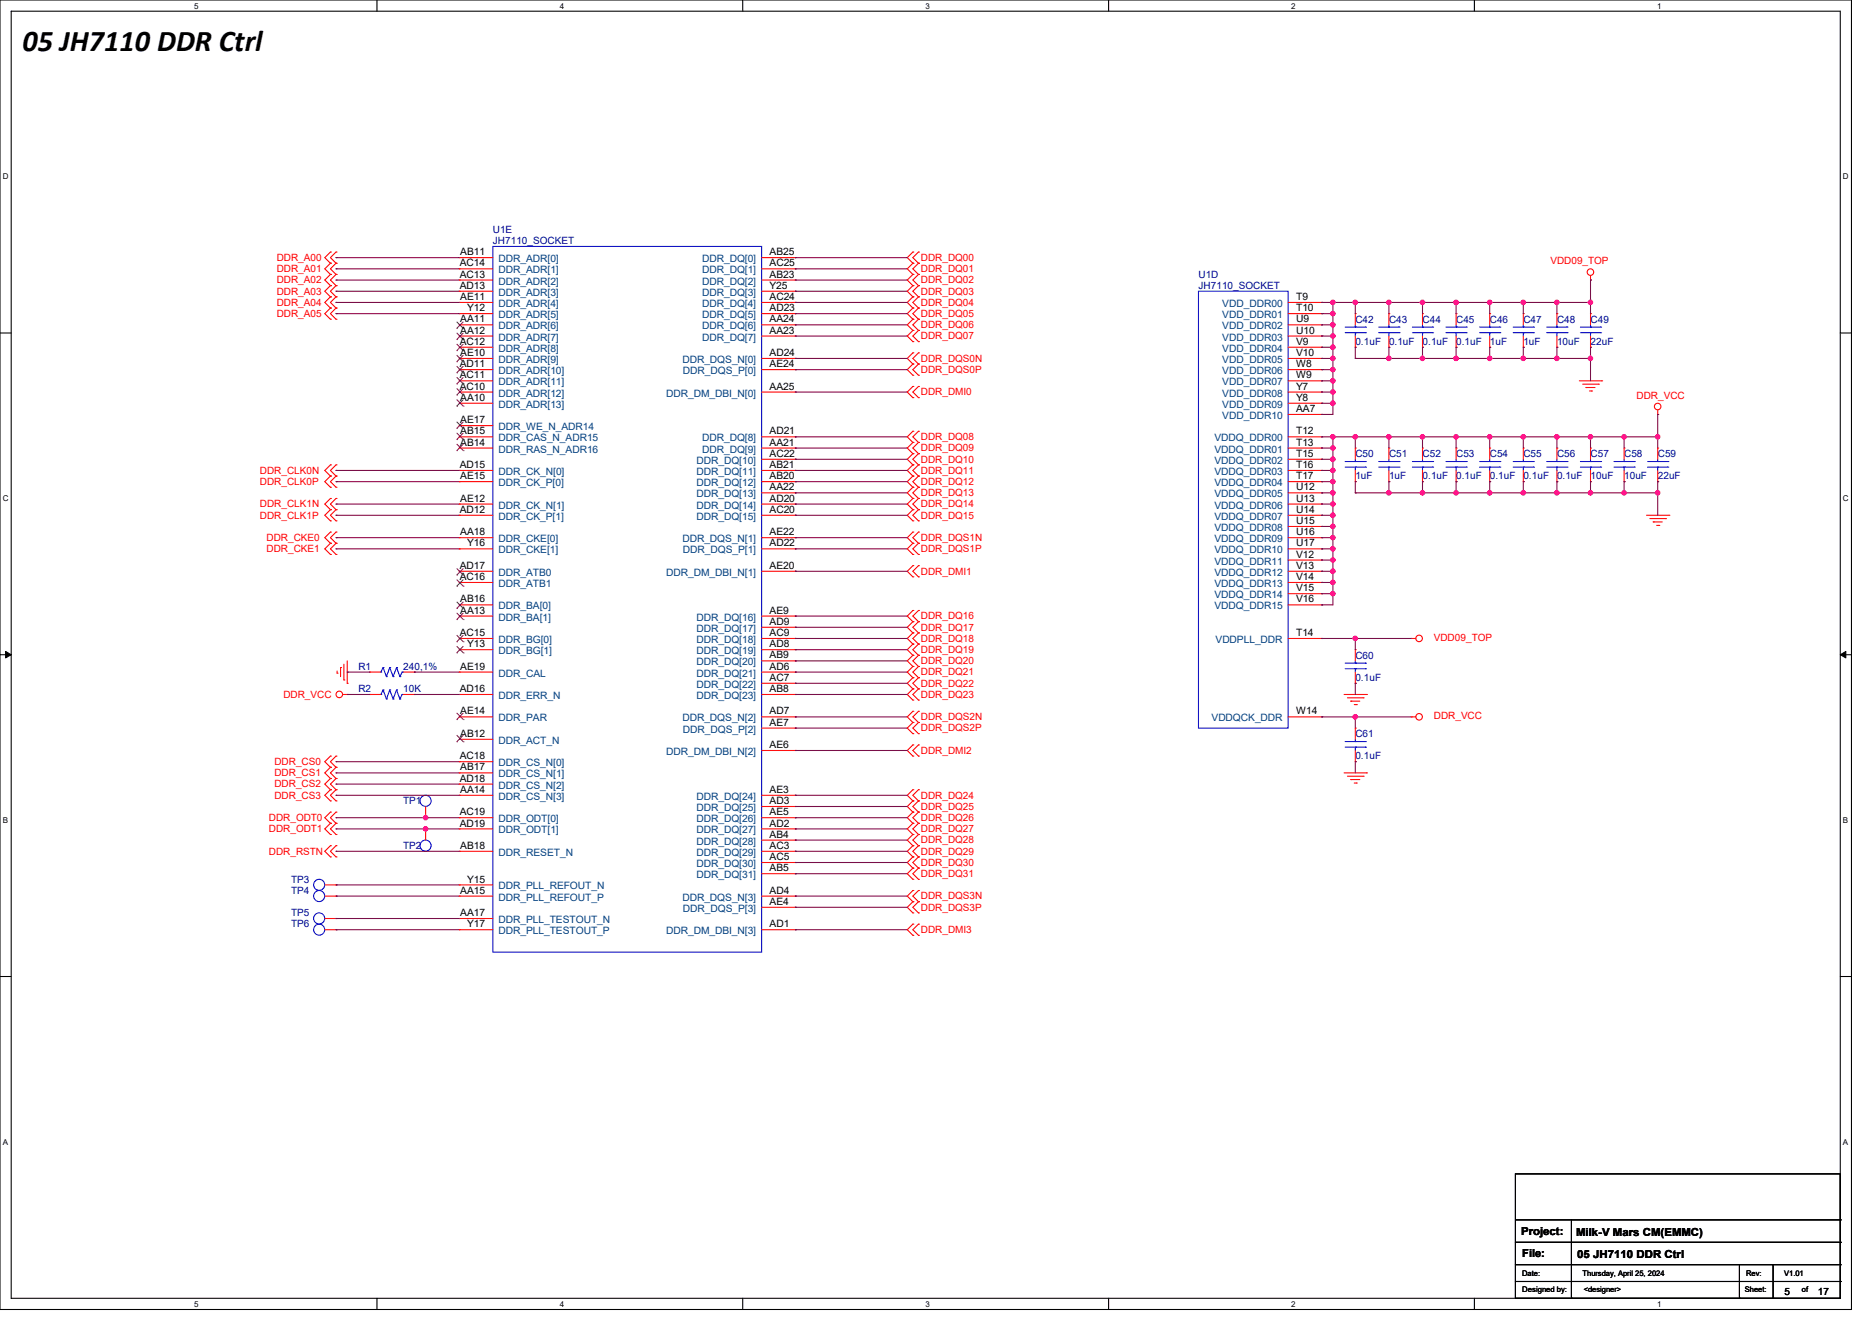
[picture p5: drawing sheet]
<svg xmlns="http://www.w3.org/2000/svg" width="297mm" height="210mm" viewBox="0 0 297 210" stroke-linecap="round" stroke-linejoin="round" font-family="sans-serif">
<path d="M0 0h293.9v207.9h-293.9zM1.8 1.8h290.3v204.3h-290.3z" fill="none" stroke="#000" stroke-width=".17"/>
<g fill="#fff">
<path d="M30.8 .2h.7v1.4h-.7z"/>
<path d="M30.8 206.3h.7v1.4h-.7z"/>
</g>
<path d="M59.8 0v1.8M59.8 206.1v1.8" fill="none" stroke="#000" stroke-width=".17"/>
<g fill="#fff">
<path d="M88.9 .2h.7v1.4h-.7z"/>
<path d="M88.9 206.3h.7v1.4h-.7z"/>
</g>
<path d="M117.9 0v1.8M117.9 206.1v1.8" fill="none" stroke="#000" stroke-width=".17"/>
<g fill="#fff">
<path d="M146.9 .2h.7v1.4h-.7z"/>
<path d="M146.9 206.3h.7v1.4h-.7z"/>
</g>
<path d="M176 0v1.8M176 206.1v1.8" fill="none" stroke="#000" stroke-width=".17"/>
<g fill="#fff">
<path d="M205 .2h.7v1.4h-.7z"/>
<path d="M205 206.3h.7v1.4h-.7z"/>
</g>
<path d="M234 0v1.8M234 206.1v1.8" fill="none" stroke="#000" stroke-width=".17"/>
<g fill="#fff">
<path d="M263.1 .2h.7v1.4h-.7z"/>
<path d="M263.1 206.3h.7v1.4h-.7z"/>
<path d="M.4 27.3h1v1.4h-1z"/>
<path d="M292.6 27.3h.9v1.4h-.9z"/>
<path d="M.4 78.4h1v1.4h-1z"/>
<path d="M292.6 78.4h.9v1.4h-.9z"/>
</g>
<path d="M0 52.9h1.8M292.1 52.9h1.8" fill="none" stroke="#000" stroke-width=".17"/>
<g fill="#fff">
<path d="M.4 129.5h.9v1.4h-.9z"/>
<path d="M292.6 129.5h.8v1.4h-.8z"/>
</g>
<path d="M0 103.9h1.8M292.1 103.9h1.8" fill="none" stroke="#000" stroke-width=".17"/>
<path d="M.9 103.4l.9 .5-.9 .5zM292.1 103.9l.9-.5v1z" fill="#000" stroke="#000" stroke-width=".16"/>
<g fill="#fff">
<path d="M.4 180.5h.9v1.4h-.9z"/>
<path d="M292.5 180.5h.9v1.4h-.9z"/>
</g>
<g fill="none" stroke="#000" stroke-width=".17">
<path d="M0 155h1.8M292.1 155h1.8M240.6 186.3h51.5v19.8h-51.5zM240.6 193.6h51.5M240.6 197.2h51.5M249.4 193.6v12.5M292.1 193.6h.1M292.1 197.2h.1M240.6 200.7h51.5M240.6 203.4h51.5M249.4 206.1h.1M276.1 206.1h.1"/>
<path d="M276.1 200.7v5.4M281.5 206.1h.1M281.5 200.7v5.4M292.1 200.7h.1M292.1 203.4h.1"/>
</g>
<g fill="none" stroke="#f00" stroke-width=".17">
<path d="M52.5 41.8h.1M52.5 43.6h.1M52.5 40h.1M52.5 45.3h.1M52.5 47.1h.1M52.5 48.9h.1M52.5 50.7h.1M52.5 41.8l-.9 .9 .9 .9M52.5 40l-.9 .9 .9 .9M52.5 43.6l-.9 .8 .9 .9M52.5 47.1l-.9 .9 .9 .9M52.5 45.3l-.9 .9 .9 .9"/>
<path d="M52.5 48.9l-.9 .9 .9 .9M53.3 41.8h.1M53.3 43.6h.1M53.3 40h.1M53.3 45.3h.1M53.3 47.1h.1M53.3 48.9h.1M53.3 50.7h.1M53.3 41.8l-.8 .9 .8 .9M53.3 40l-.8 .9 .8 .9M53.3 43.6l-.8 .8 .8 .9M53.3 47.1l-.8 .9 .8 .9"/>
<path d="M53.3 45.3l-.8 .9 .8 .9M53.3 48.9l-.8 .9 .8 .9M72.9 49.8h.1M72.9 51.6h.1M72.9 53.3h.1M72.9 40.9h.1M72.9 55.1h.1M72.9 44.4h.1M72.9 42.7h.1M72.9 58.7h.1M72.9 46.2h.1M72.9 56.9h.1"/>
<path d="M72.9 48h.1M72.9 48h5.3M72.9 49.8h5.3M72.9 51.6h5.3M72.9 53.3h5.3M72.9 55.1h5.3M72.9 56.9h5.3M72.9 58.7h5.3M72.9 40.9h5.3M72.9 44.4h5.3M72.9 42.7h5.3M72.9 46.2h5.3"/>
<path d="M120.9 48h5.3M120.9 49.8h5.3M120.9 51.6h5.3M120.9 53.3h5.3M120.9 56.9h5.3M120.9 58.7h5.3M120.9 40.9h5.3M120.9 44.4h5.3M120.9 42.7h5.3M120.9 46.2h5.3M126.2 46.2h.1M126.2 53.3h.1"/>
<path d="M126.2 51.6h.1M126.2 44.4h.1M126.2 40.9h.1M126.2 48h.1M126.2 42.7h.1M126.2 49.8h.1M126.2 56.9h.1M126.2 58.7h.1M144.9 40h.1M144.9 41.8h.1M144.9 43.6h.1M144.9 45.3h.1"/>
<path d="M144.9 47.1h.1M144.9 48.9h.1M144.9 50.7h.1M144.9 52.5h.1M144.9 54.2h.1M144.9 56h.1M144.9 57.8h.1M144.9 59.6h.1M144.9 40l-.9 .9 .9 .9M144.9 41.8l-.9 .9 .9 .9M144.9 43.6l-.9 .8 .9 .9M144.9 45.3l-.9 .9 .9 .9"/>
<path d="M144.9 47.1l-.9 .9 .9 .9M144.9 48.9l-.9 .9 .9 .9M144.9 50.7l-.9 .9 .9 .9M144.9 52.5l-.9 .8 .9 .9M144.9 56l-.9 .9 .9 .9M144.9 57.8l-.9 .9 .9 .9M145.8 41.8h.1M145.8 40h.1M145.8 43.6h.1M145.8 45.3h.1M145.8 47.1h.1M145.8 48.9h.1"/>
<path d="M145.8 50.7h.1M145.8 52.5h.1M145.8 54.2h.1M145.8 57.8h.1M145.8 56h.1M145.8 59.6h.1M145.8 40l-.9 .9 .9 .9M145.8 41.8l-.9 .9 .9 .9M145.8 43.6l-.9 .8 .9 .9M145.8 45.3l-.9 .9 .9 .9M145.8 47.1l-.9 .9 .9 .9M145.8 48.9l-.9 .9 .9 .9"/>
<path d="M145.8 50.7l-.9 .9 .9 .9M145.8 52.5l-.9 .8 .9 .9M145.8 56l-.9 .9 .9 .9M145.8 57.8l-.9 .9 .9 .9M204.5 48h5.3M204.5 49.8h5.3M204.5 51.6h5.3M204.5 53.3h5.3M204.5 55.1h5.3M204.5 56.9h5.3M204.5 58.7h5.3M209.8 48h.1"/>
<path d="M209.8 49.8h.1M209.8 51.6h.1M209.8 53.3h.1M209.8 55.1h.1M209.8 56.9h.1M209.8 58.7h.1M215.1 49.8h.1M215.1 55.1h.1M215.1 49.8v1.8M215.1 53.3v1.8M220.5 49.8h.1M220.5 55.1h.1"/>
<path d="M220.5 49.8v1.8M220.5 53.3v1.8M225.8 49.8h.1M225.8 55.1h.1M225.8 49.8v1.8M225.8 53.3v1.8M231.1 49.8h.1M231.1 55.1h.1M231.1 49.8v1.8M231.1 53.3v1.8M236.5 49.8h.1M236.5 55.1h.1"/>
<path d="M236.5 49.8v1.8M236.5 53.3v1.8M241.8 49.8h.1M241.8 55.1h.1M241.8 49.8v1.8M241.8 53.3v1.8M247.1 49.8h.1M247.1 55.1h.1M247.1 49.8v1.8M247.1 53.3v1.8M252.5 44.4h.1M252.5 49.8h.1"/>
<path d="M252.5 55.1h.1M252.5 43.7v.7M252.5 49.8v1.8M252.5 53.3v1.8M52.5 75.6h.1M52.5 77.3h.1M52.5 73.8h.1M52.5 79.1h.1M52.5 75.6l-.9 .9 .9 .8M52.5 73.8l-.9 .9 .9 .9M52.5 79.1l-.9 .9 .9 .9M53.3 75.6h.1"/>
<path d="M53.3 77.3h.1M53.3 73.8h.1M53.3 79.1h.1M53.3 75.6l-.8 .9 .8 .8M53.3 73.8l-.8 .9 .8 .9M53.3 79.1l-.8 .9 .8 .9M72.9 64h.1M72.9 71.1h.1M72.9 69.3h.1M72.9 62.2h.1M72.9 60.5h.1M72.9 74.7h.1"/>
<path d="M72.9 76.5h.1M72.9 67.6h.1M72.9 60.5h5.3M72.9 62.2h5.3M72.9 64h5.3M72.9 69.3h5.3M72.9 71.1h5.3M72.9 74.7h5.3M72.9 76.5h5.3M72.9 67.6h5.3M120.9 62.2h5.3M120.9 69.3h5.3"/>
<path d="M120.9 71.1h5.3M120.9 72.9h5.3M120.9 74.7h5.3M120.9 76.5h5.3M120.9 78.2h5.3M126.2 71.1h.1M126.2 78.2h.1M126.2 62.2h.1M126.2 76.5h.1M126.2 74.7h.1M126.2 72.9h.1M126.2 69.3h.1"/>
<path d="M144.9 68.5h.1M144.9 70.2h.1M144.9 72h.1M144.9 73.8h.1M144.9 75.6h.1M144.9 77.3h.1M144.9 79.1h.1M144.9 61.3h.1M144.9 63.1h.1M144.9 68.5l-.9 .8 .9 .9M144.9 70.2l-.9 .9 .9 .9M144.9 72l-.9 .9 .9 .9"/>
<path d="M144.9 73.8l-.9 .9 .9 .9M144.9 75.6l-.9 .9 .9 .8M144.9 77.3l-.9 .9 .9 .9M144.9 79.1l-.9 .9 .9 .9M144.9 61.3l-.9 .9 .9 .9M145.8 70.2h.1M145.8 68.5h.1M145.8 72h.1M145.8 73.8h.1M145.8 75.6h.1M145.8 77.3h.1M145.8 79.1h.1"/>
<path d="M145.8 63.1h.1M145.8 61.3h.1M145.8 68.5l-.9 .8 .9 .9M145.8 70.2l-.9 .9 .9 .9M145.8 72l-.9 .9 .9 .9M145.8 73.8l-.9 .9 .9 .9M145.8 75.6l-.9 .9 .9 .8M145.8 77.3l-.9 .9 .9 .9M145.8 79.1l-.9 .9 .9 .9M145.8 61.3l-.9 .9 .9 .9M204.5 60.5h5.3M204.5 62.2h5.3"/>
<path d="M204.5 64h5.3M204.5 65.8h5.3M204.5 69.3h5.3M204.5 71.1h5.3M204.5 72.9h5.3M204.5 74.7h5.3M204.5 76.5h5.3M204.5 78.2h5.3M209.8 60.5h.1M209.8 62.2h.1M209.8 64h.1M209.8 65.8h.1"/>
<path d="M209.8 69.3h.1M209.8 71.1h.1M209.8 72.9h.1M209.8 74.7h.1M209.8 76.5h.1M209.8 78.2h.1M215.1 71.1h.1M215.1 76.5h.1M215.1 71.1v1.8M215.1 74.7v1.8M220.5 71.1h.1M220.5 76.5h.1"/>
<path d="M220.5 71.1v1.8M220.5 74.7v1.8M225.8 71.1h.1M225.8 76.5h.1M225.8 71.1v1.8M225.8 74.7v1.8M231.1 71.1h.1M231.1 76.5h.1M231.1 71.1v1.8M231.1 74.7v1.8M236.5 71.1h.1M236.5 76.5h.1"/>
<path d="M236.5 71.1v1.8M236.5 74.7v1.8M241.8 71.1h.1M241.8 76.5h.1M241.8 71.1v1.8M241.8 74.7v1.8M247.1 71.1h.1M247.1 76.5h.1M247.1 71.1v1.8M247.1 74.7v1.8M250.7 60.5h3.6M251.2 61h2.5"/>
<path d="M251.8 61.5h.1M251.8 61.5h1.4M252.3 62.1h.3M252.5 71.1h.1M252.5 76.5h.1M252.5 71.1v1.8M252.5 74.7v1.8M252.6 62.1h.1M253.7 61h.1M254.3 60.5h.1M257.8 71.1h.1M257.8 76.5h.1"/>
<path d="M257.8 71.1v1.8M257.8 74.7v1.8M263.1 65.8h.1M263.1 71.1h.1M263.1 76.5h.1M263.1 65.1v.7M263.1 71.1v1.8M263.1 74.7v1.8M52.5 84.5h.1M52.5 86.2h.1M52.5 88h.1M52.5 80.9h.1"/>
<path d="M52.5 82.7h.1M52.5 84.5l-.9 .8 .9 .9M52.5 86.2l-.9 .9 .9 .9M52.5 80.9l-.9 .9 .9 .9M53.3 84.5h.1M53.3 86.2h.1M53.3 88h.1M53.3 80.9h.1M53.3 82.7h.1M53.3 84.5l-.8 .8 .8 .9M53.3 86.2l-.8 .9 .8 .9M53.3 80.9l-.8 .9 .8 .9"/>
<path d="M72.9 87.1h.1M72.9 97.8h.1M72.9 85.3h.1M72.9 96h.1M72.9 92.5h.1M72.9 81.8h.1M72.9 90.7h.1M72.9 80h.1M72.9 81.8h5.3M72.9 80h5.3M72.9 85.3h5.3M72.9 87.1h5.3"/>
<path d="M72.9 90.7h5.3M72.9 92.5h5.3M72.9 96h5.3M72.9 97.8h5.3M120.9 81.8h5.3M120.9 80h5.3M120.9 85.3h5.3M120.9 87.1h5.3M120.9 90.7h5.3M120.9 97.8h5.3M120.9 99.6h5.3M126.2 81.8h.1"/>
<path d="M126.2 99.6h.1M126.2 80h.1M126.2 87.1h.1M126.2 97.8h.1M126.2 90.7h.1M126.2 85.3h.1M144.9 80.9h.1M144.9 82.7h.1M144.9 96.9h.1M144.9 98.7h.1M144.9 84.5h.1M144.9 86.2h.1"/>
<path d="M144.9 88h.1M144.9 89.8h.1M144.9 91.6h.1M144.9 80.9l-.9 .9 .9 .9M144.9 96.9l-.9 .9 .9 .9M144.9 98.7l-.9 .9 .9 .9M144.9 84.5l-.9 .8 .9 .9M144.9 86.2l-.9 .9 .9 .9M144.9 89.8l-.9 .9 .9 .9M145.8 80.9h.1M145.8 82.7h.1M145.8 98.7h.1"/>
<path d="M145.8 96.9h.1M145.8 86.2h.1M145.8 84.5h.1M145.8 88h.1M145.8 91.6h.1M145.8 89.8h.1M145.8 80.9l-.9 .9 .9 .9M145.8 96.9l-.9 .9 .9 .9M145.8 98.7l-.9 .9 .9 .9M145.8 84.5l-.9 .8 .9 .9M145.8 86.2l-.9 .9 .9 .9M145.8 89.8l-.9 .9 .9 .9"/>
<path d="M204.5 81.8h5.3M204.5 80h5.3M204.5 83.6h5.3M204.5 85.3h5.3M204.5 87.1h5.3M204.5 88.9h5.3M204.5 90.7h5.3M204.5 92.5h5.3M204.5 94.2h5.3M204.5 96h5.3M209.8 80h.1M209.8 81.8h.1"/>
<path d="M209.8 83.6h.1M209.8 85.3h.1M209.8 87.1h.1M209.8 88.9h.1M209.8 90.7h.1M209.8 92.5h.1M209.8 94.2h.1M209.8 96h.1M261.4 81.8h3.5M261.9 82.3h2.5M262.4 82.8h.1M262.4 82.8h1.5"/>
<path d="M263 83.4h.3M263.3 83.4h.1M264.4 82.3h.1M264.9 81.8h.1M53.5 106.8h.1M53.5 106.5v.3M54.1 106h.1M54.1 106v1.4M54.4 110.2h.7M54.6 107.9h.1M54.6 105.4v2.5M55.1 108.5h.1"/>
<path d="M55.1 110.2h.1M55.1 104.9v3.6M58.7 110.2h.1M58.7 106.7h.1M58.7 110.2h1.8M58.7 106.7h1.8M64 110.2h1.8M64 106.7h1.8M65.8 110.2h.1M65.8 106.7h.1M72.9 103.1h.1M72.9 117.3h.1"/>
<path d="M72.9 101.3h.1M72.9 110.2h.1M72.9 113.8h.1M72.9 106.7h.1M72.9 110.2h5.3M72.9 113.8h5.3M72.9 101.3h5.3M72.9 103.1h5.3M72.9 117.3h5.3M72.9 106.7h5.3M120.9 110.2h5.3M120.9 113.8h5.3"/>
<path d="M120.9 101.3h5.3M120.9 103.1h5.3M120.9 106.7h5.3M120.9 104.9h5.3M120.9 108.5h5.3M120.9 119.1h5.3M120.9 115.6h5.3M126.2 110.2h.1M126.2 104.9h.1M126.2 108.5h.1M126.2 101.3h.1M126.2 106.7h.1"/>
<path d="M126.2 113.8h.1M126.2 103.1h.1M126.2 119.1h.1M126.2 115.6h.1M144.9 100.5h.1M144.9 102.2h.1M144.9 104h.1M144.9 105.8h.1M144.9 107.6h.1M144.9 109.3h.1M144.9 111.1h.1M144.9 112.9h.1"/>
<path d="M144.9 114.7h.1M144.9 116.5h.1M144.9 118.2h.1M144.9 100.5l-.9 .8 .9 .9M144.9 102.2l-.9 .9 .9 .9M144.9 104l-.9 .9 .9 .9M144.9 105.8l-.9 .9 .9 .9M144.9 107.6l-.9 .9 .9 .8M144.9 109.3l-.9 .9 .9 .9M144.9 112.9l-.9 .9 .9 .9M144.9 114.7l-.9 .9 .9 .9M144.9 118.2l-.9 .9 .9 .9"/>
<path d="M145.8 100.5h.1M145.8 102.2h.1M145.8 104h.1M145.8 105.8h.1M145.8 107.6h.1M145.8 109.3h.1M145.8 111.1h.1M145.8 114.7h.1M145.8 112.9h.1M145.8 116.5h.1M145.8 118.2h.1M145.8 100.5l-.9 .8 .9 .9"/>
<path d="M145.8 102.2l-.9 .9 .9 .9M145.8 104l-.9 .9 .9 .9M145.8 105.8l-.9 .9 .9 .9M145.8 107.6l-.9 .9 .9 .8M145.8 109.3l-.9 .9 .9 .9M145.8 112.9l-.9 .9 .9 .9M145.8 114.7l-.9 .9 .9 .9M145.8 118.2l-.9 .9 .9 .9M204.5 113.8h5.3M204.5 101.3h5.3M209.8 101.3h.1M209.8 113.8h.1"/>
<path d="M213.4 110.2h3.5M213.9 110.8h2.5M214.4 111.3h.1M214.4 111.3h1.5M215 111.8h.3M215.1 103.1h.1M215.1 108.5h.1M215.1 115.6h.1M215.1 103.1v1.8M215.1 106.7v1.8M215.1 115.6v1.7M215.1 119.1v1.8"/>
<path d="M215.3 111.8h.1M216.4 110.8h.1M216.9 110.2h.1M224 113.8h.1M224 101.3h.1M224 113.8h.7M224 101.3h.7M52.5 120h.1M52.5 121.8h.1M52.5 128.9h.1M52.5 130.7h.1M52.5 123.6h.1"/>
<path d="M52.5 132.5h.1M52.5 134.2h.1M52.5 136h.1M52.5 125.3h.1M52.5 127.1h.1M52.5 120l-.9 .9 .9 .9M52.5 128.9l-.9 .9 .9 .9M52.5 121.8l-.9 .9 .9 .9M52.5 130.7l-.9 .9 .9 .9M52.5 134.2l-.9 .9 .9 .9M52.5 123.6l-.9 .9 .9 .8M52.5 125.3l-.9 .9 .9 .9"/>
<path d="M53.3 120h.1M53.3 121.8h.1M53.3 128.9h.1M53.3 130.7h.1M53.3 123.6h.1M53.3 132.5h.1M53.3 134.2h.1M53.3 136h.1M53.3 125.3h.1M53.3 127.1h.1M53.3 120l-.8 .9 .8 .9M53.3 128.9l-.8 .9 .8 .9"/>
<path d="M53.3 121.8l-.8 .9 .8 .9M53.3 130.7l-.8 .9 .8 .9M53.3 134.2l-.8 .9 .8 .9M53.3 123.6l-.8 .9 .8 .8M53.3 125.3l-.8 .9 .8 .9M67.6 129.8h.1M67.6 131.6h.1M67.6 128v1.8M67.6 131.6v1.7M72.9 126.2h.1M72.9 122.7h.1M72.9 135.1h.1"/>
<path d="M72.9 120.9h.1M72.9 129.8h.1M72.9 124.5h.1M72.9 131.6h.1M72.9 122.7h5.3M72.9 126.2h5.3M72.9 135.1h5.3M72.9 120.9h5.3M72.9 129.8h5.3M72.9 124.5h5.3M72.9 131.6h5.3M120.9 126.2h5.3"/>
<path d="M120.9 135.1h5.3M120.9 129.8h5.3M120.9 131.6h5.3M120.9 133.3h5.3M120.9 138.7h5.3M120.9 136.9h5.3M120.9 128h5.3M126.2 133.3h.1M126.2 138.7h.1M126.2 135.1h.1M126.2 136.9h.1M126.2 131.6h.1"/>
<path d="M126.2 128h.1M126.2 126.2h.1M126.2 129.8h.1M144.9 125.3h.1M144.9 127.1h.1M144.9 128.9h.1M144.9 130.7h.1M144.9 132.5h.1M144.9 134.2h.1M144.9 136h.1M144.9 137.8h.1M144.9 139.6h.1"/>
<path d="M144.9 120h.1M144.9 125.3l-.9 .9 .9 .9M144.9 127.1l-.9 .9 .9 .9M144.9 128.9l-.9 .9 .9 .9M144.9 130.7l-.9 .9 .9 .9M144.9 132.5l-.9 .8 .9 .9M144.9 134.2l-.9 .9 .9 .9M144.9 136l-.9 .9 .9 .9M144.9 137.8l-.9 .9 .9 .9M145.8 127.1h.1M145.8 125.3h.1M145.8 128.9h.1"/>
<path d="M145.8 130.7h.1M145.8 132.5h.1M145.8 134.2h.1M145.8 136h.1M145.8 137.8h.1M145.8 139.6h.1M145.8 120h.1M145.8 125.3l-.9 .9 .9 .9M145.8 127.1l-.9 .9 .9 .9M145.8 128.9l-.9 .9 .9 .9M145.8 130.7l-.9 .9 .9 .9M145.8 132.5l-.9 .8 .9 .9"/>
<path d="M145.8 134.2l-.9 .9 .9 .9M145.8 136l-.9 .9 .9 .9M145.8 137.8l-.9 .9 .9 .9M213.4 122.7h3.5M213.9 123.2h2.5M214.4 123.7h.1M214.4 123.7h1.5M215 124.3h.3M215.1 120.9h.1M215.3 124.3h.1M216.4 123.2h.1M216.9 122.7h.1"/>
<path d="M51.6 145.8h1.7M51.6 147.6h1.7M51.6 140.5h1.7M51.6 142.2h1.7M53.3 145.8h.1M53.3 147.6h.1M53.3 140.5h.1M53.3 142.2h.1M72.9 140.5h.1M72.9 147.6h.1M72.9 142.2h.1M72.9 145.8h.1"/>
<path d="M72.9 145.8h5.3M72.9 147.6h5.3M72.9 140.5h5.3M72.9 142.2h5.3M120.9 147.6h5.3M120.9 142.2h5.3M120.9 144h5.3M126.2 147.6h.1M126.2 142.2h.1M126.2 144h.1M144.9 141.4h.1M144.9 143.1h.1"/>
<path d="M144.9 144.9h.1M144.9 146.7h.1M144.9 148.5h.1M144.9 141.4l-.9 .8 .9 .9M144.9 143.1l-.9 .9 .9 .9M144.9 146.7l-.9 .9 .9 .9M145.8 143.1h.1M145.8 141.4h.1M145.8 144.9h.1M145.8 148.5h.1M145.8 146.7h.1M145.8 141.4l-.9 .8 .9 .9"/>
<path d="M145.8 143.1l-.9 .9 .9 .9M145.8 146.7l-.9 .9 .9 .9"/>
<circle cx="252.5" cy="43.2" r=".52"/>
<circle cx="263.1" cy="64.5" r=".52"/>
<circle cx="53.9" cy="110.2" r=".52"/>
<circle cx="225.3" cy="113.8" r=".52"/>
<circle cx="225.3" cy="101.3" r=".52"/>
</g>
<g fill="none" stroke="#00f" stroke-width=".17">
<path d="M78.2 39.1h42.7v112h-42.7zM190.2 46.2h14.3v69.4h-14.3zM213.5 52.8h3.2M213.5 51.9h3.2M215.1 51.9h.1M215.1 52.8h.1M215.1 51.6v.3M215.1 52.8v.5M216.7 52.8h.1M216.7 51.9h.1M218.9 52.8h3.2M218.9 51.9h3.2"/>
<path d="M220.5 51.9h.1M220.5 52.8h.1M220.5 51.6v.3M220.5 52.8v.5M222.1 52.8h.1M222.1 51.9h.1M224.2 52.8h3.2M224.2 51.9h3.2M225.8 51.9h.1M225.8 52.8h.1M225.8 51.6v.3M225.8 52.8v.5"/>
<path d="M227.4 52.8h.1M227.4 51.9h.1M229.5 52.8h3.2M229.5 51.9h3.2M231.1 51.9h.1M231.1 52.8h.1M231.1 51.6v.3M231.1 52.8v.5M232.7 52.8h.1M232.7 51.9h.1M234.9 52.8h3.2M234.9 51.9h3.2"/>
<path d="M236.5 51.9h.1M236.5 52.8h.1M236.5 51.6v.3M236.5 52.8v.5M238.1 52.8h.1M238.1 51.9h.1M240.2 52.8h3.2M240.2 51.9h3.2M241.8 51.9h.1M241.8 52.8h.1M241.8 51.6v.3M241.8 52.8v.5"/>
<path d="M243.4 52.8h.1M243.4 51.9h.1M245.5 52.8h3.3M245.5 51.9h3.3M247.1 51.9h.1M247.1 52.8h.1M247.1 51.6v.3M247.1 52.8v.5M248.8 52.8h.1M248.8 51.9h.1M250.9 52.8h3.2M250.9 51.9h3.2"/>
<path d="M252.5 51.9h.1M252.5 52.8h.1M252.5 51.6v.3M252.5 52.8v.5M254.1 52.8h.1M254.1 51.9h.1M213.5 74.1h3.2M213.5 73.3h3.2M215.1 73.3h.1M215.1 74.1h.1M215.1 72.9v.4M215.1 74.1v.6"/>
<path d="M216.7 74.1h.1M216.7 73.3h.1M218.9 74.1h3.2M218.9 73.3h3.2M220.5 73.3h.1M220.5 74.1h.1M220.5 72.9v.4M220.5 74.1v.6M222.1 74.1h.1M222.1 73.3h.1M224.2 74.1h3.2M224.2 73.3h3.2"/>
<path d="M225.8 73.3h.1M225.8 74.1h.1M225.8 72.9v.4M225.8 74.1v.6M227.4 74.1h.1M227.4 73.3h.1M229.5 74.1h3.2M229.5 73.3h3.2M231.1 73.3h.1M231.1 74.1h.1M231.1 72.9v.4M231.1 74.1v.6"/>
<path d="M232.7 74.1h.1M232.7 73.3h.1M234.9 74.1h3.2M234.9 73.3h3.2M236.5 73.3h.1M236.5 74.1h.1M236.5 72.9v.4M236.5 74.1v.6M238.1 74.1h.1M238.1 73.3h.1M240.2 74.1h3.2M240.2 73.3h3.2"/>
<path d="M241.8 73.3h.1M241.8 74.1h.1M241.8 72.9v.4M241.8 74.1v.6M243.4 74.1h.1M243.4 73.3h.1M245.5 74.1h3.3M245.5 73.3h3.3M247.1 73.3h.1M247.1 74.1h.1M247.1 72.9v.4M247.1 74.1v.6"/>
<path d="M248.8 74.1h.1M248.8 73.3h.1M250.9 74.1h3.2M250.9 73.3h3.2M252.5 73.3h.1M252.5 74.1h.1M252.5 72.9v.4M252.5 74.1v.6M254.1 74.1h.1M254.1 73.3h.1M256.2 74.1h3.2M256.2 73.3h3.2"/>
<path d="M257.8 73.3h.1M257.8 74.1h.1M257.8 72.9v.4M257.8 74.1v.6M259.4 74.1h.1M259.4 73.3h.1M261.5 74.1h3.3M261.5 73.3h3.3M263.1 73.3h.1M263.1 74.1h.1M263.1 72.9v.4M263.1 74.1v.6"/>
<path d="M264.8 74.1h.1M264.8 73.3h.1M60.5 110.2h.1M60.5 106.7h.1M60.8 109.5h.1M60.8 106h.1M60.8 109.5l.5 1.5M60.8 109.5l-.3 .7M60.8 106l.5 1.4M60.8 106l-.3 .7M61.3 111h.1M61.3 107.4h.1"/>
<path d="M61.9 109.5h.1M61.9 106h.1M61.9 109.5l.5 1.5M61.9 109.5l-.6 1.5M61.9 106l.5 1.4M61.9 106l-.6 1.4M62.4 111h.1M62.4 107.4h.1M62.9 109.5h.1M62.9 106h.1M62.9 109.5l.6 1.5M62.9 109.5l-.5 1.5"/>
<path d="M62.9 106l.6 1.4M62.9 106l-.5 1.4M63.5 111h.1M63.5 107.4h.1M63.8 110.2h.1M63.8 106.7h.1M63.8 110.2l-.3 .8M63.8 110.2h.2M63.8 106.7l-.3 .7M63.8 106.7h.2M213.5 106.2h3.2M213.5 105.3h3.2"/>
<path d="M213.5 118.6h3.2M213.5 117.7h3.2M215.1 105.3h.1M215.1 106.2h.1M215.1 117.7h.1M215.1 118.6h.1M215.1 104.9v.4M215.1 106.2v.5M215.1 117.3v.4M215.1 118.6v.5M216.7 106.2h.1M216.7 105.3h.1"/>
<path d="M216.7 118.6h.1M216.7 117.7h.1"/>
<circle cx="67.6" cy="127.1" r=".88"/>
<circle cx="67.6" cy="134.2" r=".88"/>
<circle cx="50.7" cy="142.2" r=".88"/>
<circle cx="50.7" cy="147.6" r=".88"/>
<circle cx="50.7" cy="140.5" r=".88"/>
<circle cx="50.7" cy="145.8" r=".88"/>
</g>
<g fill="none" stroke="#804000" stroke-width=".16">
<path d="M72.5 52.1h.1M72.5 53.9h.1M72.5 55.7h.1M72.5 59.2h.1M72.5 57.4h.1M72.5 51.1l1.1 1M72.5 52.8l1.1 1.1M72.5 59.9l1.1 1.1M72.5 54.6l1.1 1.1M72.5 58.1l1.1 1.1M72.5 56.4l1.1 1M73.6 52.1h.1"/>
<path d="M73.6 53.9h.1M73.6 55.7h.1M73.6 59.2h.1M73.6 57.4h.1M73.6 51.1l-1.1 1M73.6 52.8l-1.1 1.1M73.6 59.9l-1.1 1.1M73.6 54.6l-1.1 1.1M73.6 58.1l-1.1 1.1M73.6 56.4l-1.1 1M72.5 64.5h.1M72.5 71.5h.1"/>
<path d="M72.5 69.8h.1M72.5 62.7h.1M72.5 61h.1M72.5 68h.1M72.5 63.4l1.1 1.1M72.5 70.5l1.1 1M72.5 68.7l1.1 1.1M72.5 61.7l1.1 1M72.5 66.9l1.1 1.1M73.6 64.5h.1M73.6 71.5h.1M73.6 69.8h.1"/>
<path d="M73.6 62.7h.1M73.6 61h.1M73.6 68h.1M73.6 63.4l-1.1 1.1M73.6 70.5l-1.1 1M73.6 68.7l-1.1 1.1M73.6 61.7l-1.1 1M73.6 66.9l-1.1 1.1M72.5 98.3h.1M72.5 96.6h.1M72.5 93.1h.1M72.5 91.3h.1"/>
<path d="M72.5 97.3l1.1 1M72.5 95.5l1.1 1.1M72.5 92l1.1 1.1M72.5 90.2l1.1 1.1M73.6 98.3h.1M73.6 96.6h.1M73.6 93.1h.1M73.6 91.3h.1M73.6 97.3l-1.1 1M73.6 95.5l-1.1 1.1M73.6 92l-1.1 1.1M73.6 90.2l-1.1 1.1"/>
<path d="M72.5 103.6h.1M72.5 117.7h.1M72.5 101.9h.1M72.5 114.2h.1M72.5 102.6l1.1 1M72.5 116.7l1.1 1M72.5 100.8l1.1 1.1M72.5 113.2l1.1 1M73.6 103.6h.1M73.6 117.7h.1M73.6 101.9h.1M73.6 114.2h.1"/>
<path d="M73.6 102.6l-1.1 1M73.6 116.7l-1.1 1M73.6 100.8l-1.1 1.1M73.6 113.2l-1.1 1"/>
</g>
<g fill="none" stroke="#800040" stroke-width=".17">
<path d="M53.3 40.9h.1M53.3 42.7h.1M53.3 44.4h.1M53.3 46.2h.1M53.3 48h.1M53.3 49.8h.1M53.3 40.9h19.6M53.3 42.7h19.6M53.3 44.4h19.6M53.3 46.2h19.6M53.3 48h19.6M53.3 49.8h19.6"/>
<path d="M126.2 40.9h.1M126.2 42.7h.1M126.2 44.4h.1M126.2 46.2h.1M126.2 48h.1M126.2 49.8h.1M126.2 51.6h.1M126.2 53.3h.1M126.2 56.9h.1M126.2 58.7h.1M126.2 40.9h17.8M126.2 42.7h17.8"/>
<path d="M126.2 44.4h17.8M126.2 46.2h17.8M126.2 48h17.8M126.2 49.8h17.8M126.2 51.6h17.8M126.2 53.3h17.8M126.2 56.9h17.8M126.2 58.7h17.8M209.8 48h.1M209.8 49.8h.1M209.8 53.3h.1M209.8 55.1h.1"/>
<path d="M209.8 56.9h.1M209.8 58.7h.1M209.8 51.6h.1M209.8 48h42.7M209.8 49.8h1.8M209.8 51.6h1.8M209.8 53.3h1.8M209.8 56.9h1.8M209.8 58.7h1.8M209.8 55.1h1.8M211.6 48h.1M211.6 49.8h.1"/>
<path d="M211.6 53.3h.1M211.6 55.1h.1M211.6 56.9h.1M211.6 58.7h.1M211.6 51.6h.1M211.6 48v17.8h-1.8M215.1 55.1h.1M215.1 48h.1M215.1 56.9h.1M215.1 56.9h37.4M215.1 48v1.8M215.1 55.1v1.8"/>
<path d="M220.5 48h.1M220.5 55.1h.1M220.5 56.9h.1M220.5 48v1.8M220.5 55.1v1.8M225.8 48h.1M225.8 55.1h.1M225.8 56.9h.1M225.8 48v1.8M225.8 55.1v1.8M231.1 48h.1M231.1 55.1h.1"/>
<path d="M231.1 56.9h.1M231.1 48v1.8M231.1 55.1v1.8M236.5 48h.1M236.5 55.1h.1M236.5 56.9h.1M236.5 48v1.8M236.5 55.1v1.8M241.8 55.1h.1M241.8 48h.1M241.8 56.9h.1M241.8 48v1.8"/>
<path d="M241.8 55.1v1.8M247.1 55.1h.1M247.1 48h.1M247.1 56.9h.1M247.1 48v1.8M247.1 55.1v1.8M252.5 55.1h.1M252.5 44.4h.1M252.5 48h.1M252.5 56.9h.1M252.5 44.4v5.4M252.5 55.1v5.4"/>
<path d="M53.3 74.7h.1M53.3 76.5h.1M53.3 74.7h19.6M53.3 76.5h19.6M126.2 69.3h.1M126.2 71.1h.1M126.2 72.9h.1M126.2 74.7h.1M126.2 76.5h.1M126.2 78.2h.1M126.2 62.2h.1M126.2 69.3h17.8"/>
<path d="M126.2 71.1h17.8M126.2 72.9h17.8M126.2 74.7h17.8M126.2 76.5h17.8M126.2 78.2h17.8M126.2 62.2h17.8M209.8 60.5h.1M209.8 62.2h.1M209.8 64h.1M209.8 65.8h.1M209.8 69.3h.1M209.8 71.1h.1"/>
<path d="M209.8 72.9h.1M209.8 74.7h.1M209.8 76.5h.1M209.8 78.2h.1M209.8 69.3h53.3M209.8 71.1h1.8M209.8 72.9h1.8M209.8 74.7h1.8M209.8 76.5h1.8M209.8 78.2h1.8M209.8 62.2h1.8M209.8 60.5h1.8"/>
<path d="M209.8 64h1.8M211.6 60.5h.1M211.6 62.2h.1M211.6 64h.1M211.6 69.3h.1M211.6 71.1h.1M211.6 72.9h.1M211.6 74.7h.1M211.6 76.5h.1M211.6 78.2h.1M211.6 69.3v26.7h-1.8M215.1 69.3h.1"/>
<path d="M215.1 76.5h.1M215.1 78.2h.1M215.1 78.2h48M215.1 69.3v1.8M215.1 76.5v1.7M220.5 76.5h.1M220.5 69.3h.1M220.5 78.2h.1M220.5 69.3v1.8M220.5 76.5v1.7M225.8 76.5h.1M225.8 69.3h.1"/>
<path d="M225.8 78.2h.1M225.8 69.3v1.8M225.8 76.5v1.7M231.1 76.5h.1M231.1 69.3h.1M231.1 78.2h.1M231.1 69.3v1.8M231.1 76.5v1.7M236.5 69.3h.1M236.5 76.5h.1M236.5 78.2h.1M236.5 69.3v1.8"/>
<path d="M236.5 76.5v1.7M241.8 69.3h.1M241.8 76.5h.1M241.8 78.2h.1M241.8 69.3v1.8M241.8 76.5v1.7M247.1 69.3h.1M247.1 76.5h.1M247.1 78.2h.1M247.1 69.3v1.8M247.1 76.5v1.7M252.5 69.3h.1"/>
<path d="M252.5 76.5h.1M252.5 78.2h.1M252.5 69.3v1.8M252.5 76.5v1.7M257.8 69.3h.1M257.8 76.5h.1M257.8 78.2h.1M257.8 69.3v1.8M257.8 76.5v1.7M263.1 76.5h.1M263.1 65.8h.1M263.1 69.3h.1"/>
<path d="M263.1 78.2h.1M263.1 65.8v5.3M263.1 76.5v5.3M53.3 80h.1M53.3 81.8h.1M53.3 85.3h.1M53.3 87.1h.1M53.3 80h19.6M53.3 81.8h19.6M53.3 85.3h19.6M53.3 87.1h19.6M126.2 80h.1"/>
<path d="M126.2 81.8h.1M126.2 97.8h.1M126.2 99.6h.1M126.2 85.3h.1M126.2 87.1h.1M126.2 90.7h.1M126.2 80h17.8M126.2 81.8h17.8M126.2 97.8h17.8M126.2 99.6h17.8M126.2 85.3h17.8M126.2 87.1h17.8"/>
<path d="M126.2 90.7h17.8M209.8 80h.1M209.8 81.8h.1M209.8 83.6h.1M209.8 85.3h.1M209.8 87.1h.1M209.8 88.9h.1M209.8 90.7h.1M209.8 92.5h.1M209.8 94.2h.1M209.8 96h.1M209.8 80h1.8"/>
<path d="M209.8 81.8h1.8M209.8 85.3h1.8M209.8 87.1h1.8M209.8 90.7h1.8M209.8 83.6h1.8M209.8 88.9h1.8M209.8 92.5h1.8M209.8 94.2h1.8M211.6 80h.1M211.6 81.8h.1M211.6 83.6h.1M211.6 85.3h.1"/>
<path d="M211.6 87.1h.1M211.6 88.9h.1M211.6 90.7h.1M211.6 92.5h.1M211.6 94.2h.1M55.1 106.7h.1M55.1 110.2h.1M55.1 106.7h3.6M55.1 110.2h3.6M65.8 106.7h.1M65.8 110.2h.1M65.8 106.7h7.1"/>
<path d="M65.8 110.2h7.1M126.2 101.3h.1M126.2 103.1h.1M126.2 104.9h.1M126.2 106.7h.1M126.2 108.5h.1M126.2 110.2h.1M126.2 113.8h.1M126.2 115.6h.1M126.2 119.1h.1M126.2 101.3h17.8M126.2 103.1h17.8"/>
<path d="M126.2 104.9h17.8M126.2 106.7h17.8M126.2 108.5h17.8M126.2 110.2h17.8M126.2 113.8h17.8M126.2 115.6h17.8M126.2 119.1h17.8M209.8 113.8h.1M209.8 101.3h.1M209.8 101.3h14.2M209.8 113.8h14.2M215.1 108.5h.1"/>
<path d="M215.1 113.8h.1M215.1 101.3h.1M215.1 101.3v1.8M215.1 108.5v1.7M215.1 113.8v1.8M53.3 120.9h.1M53.3 122.7h.1M53.3 129.8h.1M53.3 131.6h.1M53.3 135.1h.1M53.3 124.5h.1M53.3 126.2h.1"/>
<path d="M53.3 126.2h19.6M53.3 129.8h19.6M53.3 131.6h19.6M53.3 135.1h19.6M53.3 120.9h19.6M53.3 122.7h19.6M53.3 124.5h19.6M67.6 129.8h.1M67.6 131.6h.1M126.2 126.2h.1M126.2 128h.1M126.2 129.8h.1"/>
<path d="M126.2 131.6h.1M126.2 133.3h.1M126.2 135.1h.1M126.2 136.9h.1M126.2 138.7h.1M126.2 126.2h17.8M126.2 128h17.8M126.2 129.8h17.8M126.2 131.6h17.8M126.2 133.3h17.8M126.2 135.1h17.8M126.2 136.9h17.8"/>
<path d="M126.2 138.7h17.8M215.1 120.9h.1M215.1 120.9v1.8M53.3 140.5h.1M53.3 142.2h.1M53.3 145.8h.1M53.3 147.6h.1M53.3 142.2h19.6M53.3 147.6h19.6M53.3 140.5h19.6M53.3 145.8h19.6M126.2 142.2h.1"/>
<path d="M126.2 144h.1M126.2 147.6h.1M126.2 142.2h17.8M126.2 144h17.8M126.2 147.6h17.8"/>
</g>
<g fill="#f0f" stroke="#f0f" stroke-width=".17">
<circle cx="67.6" cy="129.8" r=".35"/>
<circle cx="67.6" cy="131.6" r=".35"/>
<circle cx="241.8" cy="48" r=".35"/>
<circle cx="236.5" cy="48" r=".35"/>
<circle cx="231.1" cy="48" r=".35"/>
<circle cx="225.8" cy="48" r=".35"/>
<circle cx="220.5" cy="48" r=".35"/>
<circle cx="211.6" cy="49.8" r=".35"/>
<circle cx="211.6" cy="55.1" r=".35"/>
<circle cx="211.6" cy="53.3" r=".35"/>
<circle cx="211.6" cy="58.7" r=".35"/>
<circle cx="211.6" cy="56.9" r=".35"/>
<circle cx="211.6" cy="62.2" r=".35"/>
<circle cx="211.6" cy="64" r=".35"/>
<circle cx="211.6" cy="71.1" r=".35"/>
<circle cx="211.6" cy="69.3" r=".35"/>
<circle cx="211.6" cy="76.4" r=".35"/>
<circle cx="211.6" cy="80" r=".35"/>
<circle cx="211.6" cy="78.2" r=".35"/>
<circle cx="211.6" cy="85.3" r=".35"/>
<circle cx="211.6" cy="88.9" r=".35"/>
<circle cx="211.6" cy="90.7" r=".35"/>
<circle cx="211.6" cy="94.2" r=".35"/>
<circle cx="211.6" cy="92.4" r=".35"/>
<circle cx="211.6" cy="60.4" r=".35"/>
<circle cx="211.6" cy="72.9" r=".35"/>
<circle cx="211.6" cy="74.7" r=".35"/>
<circle cx="211.6" cy="81.8" r=".35"/>
<circle cx="211.6" cy="83.6" r=".35"/>
<circle cx="211.6" cy="87.1" r=".35"/>
<circle cx="211.6" cy="51.6" r=".35"/>
<circle cx="215.1" cy="48" r=".35"/>
<circle cx="211.6" cy="48" r=".35"/>
<circle cx="252.5" cy="48" r=".35"/>
<circle cx="247.1" cy="48" r=".35"/>
<circle cx="252.5" cy="56.9" r=".35"/>
<circle cx="252.5" cy="69.3" r=".35"/>
<circle cx="263.1" cy="69.3" r=".35"/>
<circle cx="257.8" cy="69.3" r=".35"/>
<circle cx="241.8" cy="69.3" r=".35"/>
<circle cx="236.5" cy="69.3" r=".35"/>
<circle cx="215.1" cy="69.3" r=".35"/>
<circle cx="225.8" cy="69.3" r=".35"/>
<circle cx="220.5" cy="69.3" r=".35"/>
<circle cx="247.1" cy="69.3" r=".35"/>
<circle cx="247.1" cy="78.2" r=".35"/>
<circle cx="252.5" cy="78.2" r=".35"/>
<circle cx="231.1" cy="69.3" r=".35"/>
<circle cx="215.1" cy="113.8" r=".35"/>
<circle cx="215.1" cy="101.3" r=".35"/>
<circle cx="225.8" cy="78.2" r=".35"/>
<circle cx="220.5" cy="78.2" r=".35"/>
<circle cx="231.1" cy="78.2" r=".35"/>
<circle cx="241.8" cy="78.2" r=".35"/>
<circle cx="236.5" cy="78.2" r=".35"/>
<circle cx="263.1" cy="78.2" r=".35"/>
<circle cx="257.8" cy="78.2" r=".35"/>
<circle cx="225.8" cy="56.9" r=".35"/>
<circle cx="220.5" cy="56.9" r=".35"/>
<circle cx="231.1" cy="56.9" r=".35"/>
<circle cx="241.8" cy="56.9" r=".35"/>
<circle cx="236.5" cy="56.9" r=".35"/>
<circle cx="247.1" cy="56.9" r=".35"/>
</g>
<text font-size="4.8" x="3.6" y="8.1">05 JH7110 DDR Ctrl</text>
<g font-size="1.8">
<text x="241.5" y="196">Project:</text>
<text x="250.2" y="196.2">Milk-V Mars CM(EMMC)</text>
<text x="241.6" y="199.5">File:</text>
<text x="250.3" y="199.7">05 JH7110 DDR Ctrl</text>
</g>
<g font-size="1.6" fill="#f00">
<text x="43.9" y="41.4">DDR_A00</text>
<text x="146.2" y="41.4">DDR_DQ00</text>
<text x="246.1" y="42">VDD09_TOP</text>
<text x="43.9" y="43.2">DDR_A01</text>
<text x="43.9" y="45">DDR_A02</text>
<text x="43.9" y="46.8">DDR_A03</text>
<text x="146.2" y="43.2">DDR_DQ01</text>
<text x="146.2" y="45">DDR_DQ02</text>
<text x="146.2" y="46.8">DDR_DQ03</text>
<text x="43.9" y="48.5">DDR_A04</text>
<text x="43.9" y="50.3">DDR_A05</text>
<text x="146.2" y="48.5">DDR_DQ04</text>
<text x="146.2" y="50.3">DDR_DQ05</text>
<text x="146.2" y="52.1">DDR_DQ06</text>
<text x="146.2" y="53.9">DDR_DQ07</text>
<text x="146.2" y="57.4">DDR_DQS0N</text>
<text x="146.2" y="59.2">DDR_DQS0P</text>
<text x="146.2" y="62.8">DDR_DMI0</text>
<text x="259.8" y="63.3">DDR_VCC</text>
<text x="146.2" y="69.9">DDR_DQ08</text>
<text x="146.2" y="71.6">DDR_DQ09</text>
<text x="41.3" y="77">DDR_CLK0P</text>
<text x="41.3" y="75.2">DDR_CLK0N</text>
<text x="146.2" y="73.4">DDR_DQ10</text>
<text x="146.2" y="75.2">DDR_DQ11</text>
<text x="146.2" y="77">DDR_DQ12</text>
<text x="41.3" y="82.3">DDR_CLK1P</text>
<text x="41.3" y="80.5">DDR_CLK1N</text>
<text x="146.2" y="78.8">DDR_DQ13</text>
<text x="146.2" y="80.5">DDR_DQ14</text>
<text x="146.2" y="82.3">DDR_DQ15</text>
<text x="42.3" y="85.9">DDR_CKE0</text>
<text x="42.3" y="87.7">DDR_CKE1</text>
<text x="146.2" y="85.9">DDR_DQS1N</text>
<text x="146.2" y="87.7">DDR_DQS1P</text>
<text x="146.2" y="91.2">DDR_DMI1</text>
<text x="146.2" y="98.3">DDR_DQ16</text>
<text x="146.2" y="100.1">DDR_DQ17</text>
<text x="146.2" y="101.9">DDR_DQ18</text>
<text x="227.6" y="101.7">VDD09_TOP</text>
<text x="146.2" y="103.7">DDR_DQ19</text>
<text x="146.2" y="105.4">DDR_DQ20</text>
<text x="146.2" y="107.2">DDR_DQ21</text>
<text x="45" y="110.8">DDR_VCC</text>
<text x="146.2" y="109">DDR_DQ22</text>
<text x="146.2" y="110.8">DDR_DQ23</text>
<text x="146.2" y="114.3">DDR_DQS2N</text>
<text x="146.2" y="116.1">DDR_DQS2P</text>
<text x="146.2" y="119.7">DDR_DMI2</text>
<text x="227.6" y="114.2">DDR_VCC</text>
<text x="43.6" y="121.4">DDR_CS0</text>
<text x="43.6" y="123.2">DDR_CS1</text>
<text x="43.6" y="125">DDR_CS2</text>
<text x="42.7" y="130.3">DDR_ODT0</text>
<text x="43.6" y="126.8">DDR_CS3</text>
<text x="146.2" y="126.8">DDR_DQ24</text>
<text x="146.2" y="128.5">DDR_DQ25</text>
<text x="146.2" y="130.3">DDR_DQ26</text>
<text x="42.7" y="132.1">DDR_ODT1</text>
<text x="42.7" y="135.7">DDR_RSTN</text>
<text x="146.2" y="132.1">DDR_DQ27</text>
<text x="146.2" y="133.9">DDR_DQ28</text>
<text x="146.2" y="135.7">DDR_DQ29</text>
<text x="146.2" y="137.4">DDR_DQ30</text>
<text x="146.2" y="139.2">DDR_DQ31</text>
<text x="146.2" y="142.8">DDR_DQS3N</text>
<text x="146.2" y="144.5">DDR_DQS3P</text>
<text x="146.2" y="148.1">DDR_DMI3</text>
</g>
<g font-size="1.6">
<text x="73.1" y="40.5">AB11</text>
<text x="122.2" y="40.5">AB25</text>
<text x="73" y="44.1">AC13</text>
<text x="73" y="42.3">AC14</text>
<text x="73" y="45.8">AD13</text>
<text x="73.1" y="47.6">AE11</text>
<text x="122.2" y="45.8">Y25</text>
<text x="122.2" y="44.1">AB23</text>
<text x="122.2" y="47.6">AC24</text>
<text x="122.2" y="42.3">AC25</text>
<text x="205.7" y="47.6">T9</text>
<text x="73.1" y="51.2">AA11</text>
<text x="73.1" y="53">AA12</text>
<text x="74.2" y="49.4">Y12</text>
<text x="122.2" y="53">AA23</text>
<text x="122.2" y="51.2">AA24</text>
<text x="122.2" y="49.4">AD23</text>
<text x="205.7" y="49.4">T10</text>
<text x="205.7" y="51.2">U9</text>
<text x="205.7" y="53">U10</text>
<text x="73" y="54.7">AC12</text>
<text x="73" y="58.3">AD11</text>
<text x="73.1" y="56.5">AE10</text>
<text x="122.2" y="56.5">AD24</text>
<text x="122.2" y="58.3">AE24</text>
<text x="205.7" y="54.7">V9</text>
<text x="205.7" y="56.5">V10</text>
<text x="205.7" y="58.3">W8</text>
<text x="73" y="61.8">AC10</text>
<text x="73" y="60.1">AC11</text>
<text x="73.1" y="63.6">AA10</text>
<text x="122.2" y="61.8">AA25</text>
<text x="205.7" y="60.1">W9</text>
<text x="205.7" y="61.8">Y7</text>
<text x="205.7" y="63.6">Y8</text>
<text x="205.7" y="65.4">AA7</text>
<text x="73.1" y="70.7">AB14</text>
<text x="73.1" y="69">AB15</text>
<text x="73.1" y="67.2">AE17</text>
<text x="122.2" y="70.7">AA21</text>
<text x="122.2" y="69">AD21</text>
<text x="205.7" y="69">T12</text>
<text x="205.7" y="70.7">T13</text>
<text x="73" y="74.3">AD15</text>
<text x="73.1" y="76.1">AE15</text>
<text x="122.2" y="77.9">AA22</text>
<text x="122.2" y="76.1">AB20</text>
<text x="122.2" y="74.3">AB21</text>
<text x="122.2" y="72.5">AC22</text>
<text x="205.7" y="72.5">T15</text>
<text x="205.7" y="74.3">T16</text>
<text x="205.7" y="76.1">T17</text>
<text x="205.7" y="77.9">U12</text>
<text x="73" y="81.4">AD12</text>
<text x="73.1" y="79.6">AE12</text>
<text x="122.2" y="81.4">AC20</text>
<text x="122.2" y="79.6">AD20</text>
<text x="205.7" y="79.6">U13</text>
<text x="205.7" y="81.4">U14</text>
<text x="205.7" y="83.2">U15</text>
<text x="73.1" y="85">AA18</text>
<text x="74.2" y="86.7">Y16</text>
<text x="122.2" y="86.7">AD22</text>
<text x="122.2" y="85">AE22</text>
<text x="205.7" y="85">U16</text>
<text x="205.7" y="86.7">U17</text>
<text x="205.7" y="88.5">V12</text>
<text x="73" y="92.1">AC16</text>
<text x="73" y="90.3">AD17</text>
<text x="73.1" y="95.6">AB16</text>
<text x="122.2" y="90.3">AE20</text>
<text x="205.7" y="90.3">V13</text>
<text x="205.7" y="92.1">V14</text>
<text x="205.7" y="93.9">V15</text>
<text x="205.7" y="95.6">V16</text>
<text x="73" y="101">AC15</text>
<text x="73.1" y="97.4">AA13</text>
<text x="122.2" y="101">AC9</text>
<text x="122.2" y="99.2">AD9</text>
<text x="122.2" y="97.4">AE9</text>
<text x="205.7" y="101">T14</text>
<text x="73.1" y="106.3">AE19</text>
<text x="74.2" y="102.7">Y13</text>
<text x="122.2" y="104.5">AB9</text>
<text x="122.2" y="106.3">AD6</text>
<text x="122.2" y="102.7">AD8</text>
<text x="73" y="109.9">AD16</text>
<text x="73.1" y="113.4">AE14</text>
<text x="122.2" y="109.9">AB8</text>
<text x="122.2" y="108.1">AC7</text>
<text x="122.2" y="113.4">AD7</text>
<text x="205.7" y="113.4">W14</text>
<text x="73.1" y="117">AB12</text>
<text x="122.2" y="118.7">AE6</text>
<text x="122.2" y="115.2">AE7</text>
<text x="73" y="120.5">AC18</text>
<text x="73" y="124.1">AD18</text>
<text x="73.1" y="125.9">AA14</text>
<text x="73.1" y="122.3">AB17</text>
<text x="122.2" y="125.9">AE3</text>
<text x="73" y="129.4">AC19</text>
<text x="73" y="131.2">AD19</text>
<text x="122.2" y="131.2">AD2</text>
<text x="122.2" y="127.6">AD3</text>
<text x="122.2" y="129.4">AE5</text>
<text x="73.1" y="134.7">AB18</text>
<text x="122.2" y="133">AB4</text>
<text x="122.2" y="134.7">AC3</text>
<text x="122.2" y="136.5">AC5</text>
<text x="73.1" y="141.9">AA15</text>
<text x="74.2" y="140.1">Y15</text>
<text x="122.2" y="138.3">AB5</text>
<text x="122.2" y="141.9">AD4</text>
<text x="122.2" y="143.6">AE4</text>
<text x="73.1" y="145.4">AA17</text>
<text x="74.2" y="147.2">Y17</text>
<text x="122.2" y="147.2">AD1</text>
<text x="283.3" y="205.5">5</text>
<text x="288.6" y="205.5">17</text>
</g>
<g font-size="1.6" fill="#000080">
<text x="78.2" y="38.8">JH7110_SOCKET</text>
<text x="78.2" y="37">U1E</text>
<text x="190.3" y="45.9">JH7110_SOCKET</text>
<text x="190.3" y="44.1">U1D</text>
<text x="215.2" y="51.2">C42</text>
<text x="220.5" y="51.2">C43</text>
<text x="225.8" y="51.2">C44</text>
<text x="231.2" y="51.2">C45</text>
<text x="236.5" y="51.2">C46</text>
<text x="241.8" y="51.2">C47</text>
<text x="247.2" y="51.2">C48</text>
<text x="252.5" y="51.2">C49</text>
<text x="215.2" y="54.8">0.1uF</text>
<text x="220.5" y="54.8">0.1uF</text>
<text x="225.8" y="54.8">0.1uF</text>
<text x="231.2" y="54.8">0.1uF</text>
<text x="236.5" y="54.8">1uF</text>
<text x="241.8" y="54.8">1uF</text>
<text x="247.2" y="54.8">10uF</text>
<text x="252.5" y="54.8">22uF</text>
<text x="215.2" y="72.5">C50</text>
<text x="215.2" y="76.1">1uF</text>
<text x="220.5" y="72.5">C51</text>
<text x="220.5" y="76.1">1uF</text>
<text x="225.8" y="72.5">C52</text>
<text x="225.8" y="76.1">0.1uF</text>
<text x="231.2" y="72.5">C53</text>
<text x="231.2" y="76.1">0.1uF</text>
<text x="236.5" y="72.5">C54</text>
<text x="236.5" y="76.1">0.1uF</text>
<text x="241.8" y="72.5">C55</text>
<text x="241.8" y="76.1">0.1uF</text>
<text x="247.2" y="72.5">C56</text>
<text x="247.2" y="76.1">0.1uF</text>
<text x="252.5" y="72.5">C57</text>
<text x="252.5" y="76.1">10uF</text>
<text x="257.8" y="72.5">C58</text>
<text x="257.8" y="76.1">10uF</text>
<text x="263.2" y="72.5">C59</text>
<text x="263.2" y="76.1">22uF</text>
<text x="56.9" y="106.3">R1</text>
<text x="64" y="106.3">240,1%</text>
<text x="215.2" y="104.5">C60</text>
<text x="56.9" y="109.9">R2</text>
<text x="64" y="109.9">10K</text>
<text x="215.2" y="108.1">0.1uF</text>
<text x="215.2" y="117">C61</text>
<text x="215.2" y="120.5">0.1uF</text>
<text x="64" y="127.7">TP1</text>
<text x="64" y="134.8">TP2</text>
<text x="46.2" y="140.1">TP3</text>
<text x="46.2" y="141.9">TP4</text>
<text x="46.2" y="145.4">TP5</text>
<text x="46.2" y="147.2">TP6</text>
</g>
<g font-size="1.6" fill="#004080">
<text x="79.1" y="41.6">DDR_ADR[0]</text>
<text x="111.5" y="41.6">DDR_DQ[0]</text>
<text x="79.1" y="45.2">DDR_ADR[2]</text>
<text x="79.1" y="43.4">DDR_ADR[1]</text>
<text x="79.1" y="46.9">DDR_ADR[3]</text>
<text x="111.5" y="46.9">DDR_DQ[3]</text>
<text x="111.5" y="45.2">DDR_DQ[2]</text>
<text x="111.5" y="43.4">DDR_DQ[1]</text>
<text x="79.1" y="50.5">DDR_ADR[5]</text>
<text x="79.1" y="52.3">DDR_ADR[6]</text>
<text x="79.1" y="48.7">DDR_ADR[4]</text>
<text x="111.5" y="52.3">DDR_DQ[6]</text>
<text x="111.5" y="48.7">DDR_DQ[4]</text>
<text x="111.5" y="50.5">DDR_DQ[5]</text>
<text x="194" y="48.7">VDD_DDR00</text>
<text x="194" y="50.5">VDD_DDR01</text>
<text x="194" y="52.3">VDD_DDR02</text>
<text x="79.1" y="54.1">DDR_ADR[7]</text>
<text x="79.1" y="55.8">DDR_ADR[8]</text>
<text x="79.1" y="59.4">DDR_ADR[10]</text>
<text x="79.1" y="57.6">DDR_ADR[9]</text>
<text x="108.3" y="57.6">DDR_DQS_N[0]</text>
<text x="108.4" y="59.4">DDR_DQS_P[0]</text>
<text x="111.5" y="54.1">DDR_DQ[7]</text>
<text x="194" y="54.1">VDD_DDR03</text>
<text x="194" y="55.8">VDD_DDR04</text>
<text x="194" y="57.6">VDD_DDR05</text>
<text x="194" y="59.4">VDD_DDR06</text>
<text x="79.1" y="64.7">DDR_ADR[13]</text>
<text x="79.1" y="63">DDR_ADR[12]</text>
<text x="79.1" y="61.2">DDR_ADR[11]</text>
<text x="105.7" y="63">DDR_DM_DBI_N[0]</text>
<text x="194" y="61.2">VDD_DDR07</text>
<text x="194" y="63">VDD_DDR08</text>
<text x="194" y="64.7">VDD_DDR09</text>
<text x="79.1" y="71.8">DDR_RAS_N_ADR16</text>
<text x="79.1" y="70.1">DDR_CAS_N_ADR15</text>
<text x="79.1" y="68.3">DDR_WE_N_ADR14</text>
<text x="111.5" y="71.8">DDR_DQ[9]</text>
<text x="111.5" y="70.1">DDR_DQ[8]</text>
<text x="192.8" y="70.1">VDDQ_DDR00</text>
<text x="192.8" y="71.8">VDDQ_DDR01</text>
<text x="194" y="66.5">VDD_DDR10</text>
<text x="79.1" y="75.4">DDR_CK_N[0]</text>
<text x="79.1" y="77.2">DDR_CK_P[0]</text>
<text x="110.6" y="77.2">DDR_DQ[12]</text>
<text x="110.6" y="75.4">DDR_DQ[11]</text>
<text x="110.6" y="73.6">DDR_DQ[10]</text>
<text x="192.8" y="73.6">VDDQ_DDR02</text>
<text x="192.8" y="75.4">VDDQ_DDR03</text>
<text x="192.8" y="77.2">VDDQ_DDR04</text>
<text x="79.1" y="82.5">DDR_CK_P[1]</text>
<text x="79.1" y="80.7">DDR_CK_N[1]</text>
<text x="110.6" y="79">DDR_DQ[13]</text>
<text x="110.6" y="82.5">DDR_DQ[15]</text>
<text x="110.6" y="80.7">DDR_DQ[14]</text>
<text x="192.8" y="79">VDDQ_DDR05</text>
<text x="192.8" y="80.7">VDDQ_DDR06</text>
<text x="192.8" y="82.5">VDDQ_DDR07</text>
<text x="79.1" y="87.8">DDR_CKE[1]</text>
<text x="79.1" y="86.1">DDR_CKE[0]</text>
<text x="108.3" y="86.1">DDR_DQS_N[1]</text>
<text x="108.4" y="87.8">DDR_DQS_P[1]</text>
<text x="192.8" y="84.3">VDDQ_DDR08</text>
<text x="192.8" y="86.1">VDDQ_DDR09</text>
<text x="192.8" y="87.8">VDDQ_DDR10</text>
<text x="192.8" y="89.6">VDDQ_DDR11</text>
<text x="79.1" y="93.2">DDR_ATB1</text>
<text x="79.1" y="91.4">DDR_ATB0</text>
<text x="105.7" y="91.4">DDR_DM_DBI_N[1]</text>
<text x="192.8" y="91.4">VDDQ_DDR12</text>
<text x="192.8" y="93.2">VDDQ_DDR13</text>
<text x="192.8" y="95">VDDQ_DDR14</text>
<text x="79.1" y="98.5">DDR_BA[1]</text>
<text x="79.1" y="96.7">DDR_BA[0]</text>
<text x="110.6" y="100.3">DDR_DQ[17]</text>
<text x="110.6" y="98.5">DDR_DQ[16]</text>
<text x="192.8" y="96.7">VDDQ_DDR15</text>
<text x="79.1" y="103.8">DDR_BG[1]</text>
<text x="79.1" y="102.1">DDR_BG[0]</text>
<text x="79.1" y="107.4">DDR_CAL</text>
<text x="110.6" y="105.6">DDR_DQ[20]</text>
<text x="110.6" y="102.1">DDR_DQ[18]</text>
<text x="110.6" y="107.4">DDR_DQ[21]</text>
<text x="110.6" y="103.8">DDR_DQ[19]</text>
<text x="193" y="102.1">VDDPLL_DDR</text>
<text x="79.1" y="111">DDR_ERR_N</text>
<text x="110.6" y="111">DDR_DQ[23]</text>
<text x="110.6" y="109.2">DDR_DQ[22]</text>
<text x="79.1" y="118.1">DDR_ACT_N</text>
<text x="79.1" y="114.5">DDR_PAR</text>
<text x="105.7" y="119.8">DDR_DM_DBI_N[2]</text>
<text x="108.3" y="114.5">DDR_DQS_N[2]</text>
<text x="108.4" y="116.3">DDR_DQS_P[2]</text>
<text x="192.3" y="114.5">VDDQCK_DDR</text>
<text x="79.1" y="123.4">DDR_CS_N[1]</text>
<text x="79.1" y="121.6">DDR_CS_N[0]</text>
<text x="79.1" y="125.2">DDR_CS_N[2]</text>
<text x="79.1" y="127">DDR_CS_N[3]</text>
<text x="79.1" y="130.5">DDR_ODT[0]</text>
<text x="110.6" y="128.7">DDR_DQ[25]</text>
<text x="110.6" y="127">DDR_DQ[24]</text>
<text x="110.6" y="130.5">DDR_DQ[26]</text>
<text x="79.1" y="135.8">DDR_RESET_N</text>
<text x="79.1" y="132.3">DDR_ODT[1]</text>
<text x="110.6" y="134.1">DDR_DQ[28]</text>
<text x="110.6" y="135.8">DDR_DQ[29]</text>
<text x="110.6" y="137.6">DDR_DQ[30]</text>
<text x="110.6" y="132.3">DDR_DQ[27]</text>
<text x="79.1" y="141.2">DDR_PLL_REFOUT_N</text>
<text x="79.1" y="143">DDR_PLL_REFOUT_P</text>
<text x="108.3" y="143">DDR_DQS_N[3]</text>
<text x="110.6" y="139.4">DDR_DQ[31]</text>
<text x="79.1" y="148.3">DDR_PLL_TESTOUT_P</text>
<text x="79.1" y="146.5">DDR_PLL_TESTOUT_N</text>
<text x="105.7" y="148.3">DDR_DM_DBI_N[3]</text>
<text x="108.4" y="144.7">DDR_DQS_P[3]</text>
</g>
<g font-size="1.3">
<text x="30.8" y="1.4">5</text>
<text x="88.9" y="1.4">4</text>
<text x="146.9" y="1.4">3</text>
<text x="205" y="1.4">2</text>
<text x="263" y="1.4">1</text>
<text x=".4" y="28.5">D</text>
<text x="292.5" y="28.5">D</text>
<text x=".4" y="79.5">C</text>
<text x="292.5" y="79.5">C</text>
<text x=".4" y="130.6">B</text>
<text x="292.5" y="130.6">B</text>
<text x=".4" y="181.7">A</text>
<text x="292.5" y="181.7">A</text>
<text x="30.8" y="207.4">5</text>
<text x="88.9" y="207.4">4</text>
<text x="146.9" y="207.4">3</text>
<text x="205" y="207.4">2</text>
<text x="263" y="207.4">1</text>
</g>
<g font-size="1.2">
<text x="241.6" y="202.6">Date:</text>
<text x="251.2" y="202.6">Thursday, April 25, 2024</text>
<text x="277.2" y="202.6">Rev:</text>
<text x="283.2" y="202.6">V1.01</text>
<text x="241.6" y="205.1">Designed by:</text>
<text x="251.4" y="205.1">&lt;designer&gt;</text>
<text x="277" y="205.1">Sheet:</text>
<text x="286" y="205.1">of</text>
</g>
</svg>
